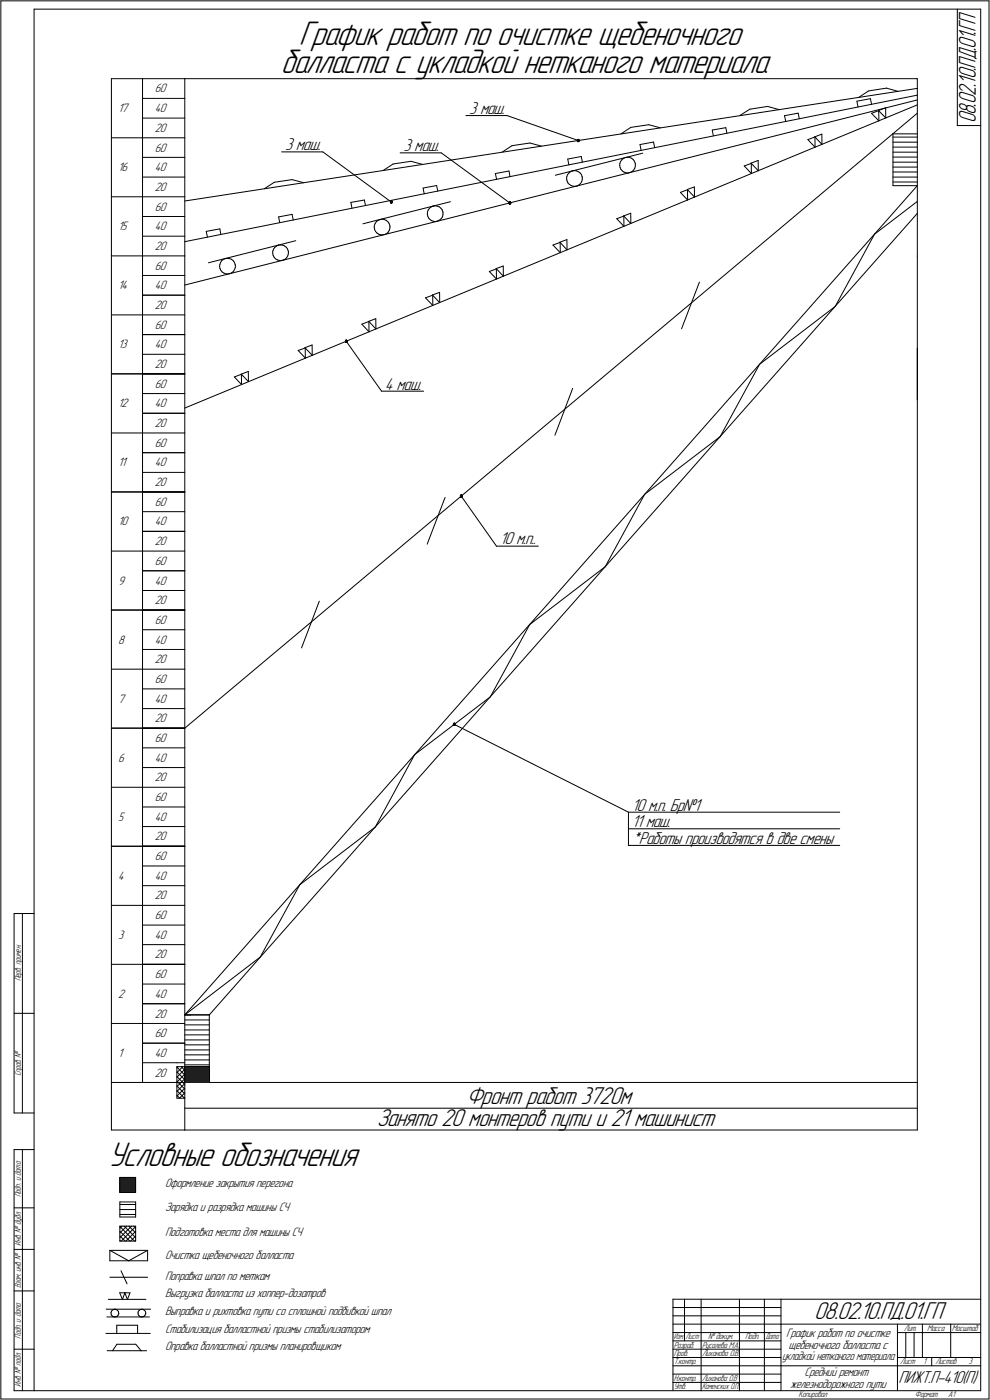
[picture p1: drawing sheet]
<svg xmlns="http://www.w3.org/2000/svg" width="595mm" height="842mm" viewBox="0 0 595 842" stroke-linecap="round" stroke-linejoin="round" font-family="sans-serif">
<g fill="#242424" stroke="#242424" stroke-width=".6">
<path d="M72 708h10zM72 708h10zM72 708h10zM72 708h10zM72 709h10zM72 709h10zM72 709h10zM72 709h10zM72 709h10zM72 709h10zM72 709h10zM72 709h10zM72 709h10zM72 709h10zM72 709h10zM72 710h10zM72 710h10zM72 710h10zM72 710h10zM72 710h10zM72 710h10zM72 710h10zM72 710h10zM72 710h10zM72 710h10zM72 710h10zM72 710h10zM72 711h10zM72 711h10zM72 711h10zM72 711h10zM72 711h10zM72 711h10zM72 711h10zM72 711h10zM72 711h10zM72 711h10zM72 711h10zM72 711h10zM72 712h10zM72 712h10zM72 712h10zM72 712h10zM72 712h10zM72 712h10zM72 712h10zM72 712h10zM72 712h10zM72 712h10zM72 712h10zM72 712h10zM72 713h10zM72 713h10zM72 713h10zM72 713h10zM72 713h10zM72 713h10zM72 713h10zM72 713h10zM72 713h10zM72 713h10zM72 713h10zM72 713h10zM72 714h10zM72 714h10zM72 714h10zM72 714h10zM72 714h10zM72 714h10zM72 714h10zM72 714h10zM72 714h10zM72 714h10zM72 714h10zM72 715h10zM72 715h10zM72 715h10zM72 715h10zM72 715h10zM72 715h10zM72 715h10zM72 715h10zM72 715h10zM72 715h10zM72 715h10zM72 715h10zM72 716h10zM72 716h10zM72 716h10zM72 716h10zM72 716h10zM72 716h10zM72 716h10zM72 716h10zM72 716h10zM72 716h10zM72 716h10zM72 716h10zM72 717h10zM72 717h10zM72 717h10zM72 717h10zM72 717h10zM72 717h10zM72 717h10zM72 717h10zM72 717h10z"/>
<path d="M111 642h15zM111 642h15zM111 642h15zM111 642h15zM111 642h15zM111 642h15zM111 642h15zM111 642h15zM111 642h15zM111 642h15zM111 642h15zM111 643h15zM111 643h15zM111 643h15zM111 643h15zM111 643h15zM111 643h15zM111 643h15zM111 643h15zM111 643h15zM111 643h15zM111 643h15zM111 643h15zM111 644h15zM111 644h15zM111 644h15zM111 644h15zM111 644h15zM111 644h15zM111 644h15zM111 644h15zM111 644h15zM111 644h15zM111 644h15zM111 644h15zM111 645h15zM111 645h15zM111 645h15zM111 645h15zM111 645h15zM111 645h15zM111 645h15zM111 645h15zM111 645h15zM111 645h15zM111 645h15zM111 645h15zM111 646h15zM111 646h15zM111 646h15zM111 646h15zM111 646h15zM111 646h15zM111 646h15zM111 646h15zM111 646h15zM111 646h15zM111 646h15zM111 647h15zM111 647h15zM111 647h15zM111 647h15zM111 647h15zM111 647h15zM111 647h15zM111 647h15zM111 647h15zM111 647h15zM111 647h15zM111 647h15zM111 648h15zM111 648h15zM111 648h15zM111 648h15zM111 648h15zM111 648h15zM111 648h15zM111 648h15zM111 648h15zM111 648h15zM111 648h15zM111 648h15zM111 649h15zM111 649h15zM111 649h15zM111 649h15zM111 649h15zM111 649h15zM111 649h15zM111 649h15zM111 649h15zM111 649h15zM111 649h15zM111 649h15zM111 650h15zM111 650h15zM111 650h15zM111 650h15zM111 650h15zM111 650h15zM111 650h15zM111 650h15zM111 650h15zM111 650h15zM111 650h15zM111 650h15zM111 651h15zM111 651h15zM111 651h15zM111 651h15zM111 651h15zM111 651h15z"/>
</g>
<g fill="none" stroke="#000" stroke-width=".6">
<path d="M1 1v841zM1 1h594zM20 6v831zM20 6h570zM575 6v70zM590 6v831zM595 1v841zM67 47v107zM67 47h19zM86 59h25zM86 47h25zM86 47v15z"/>
<path d="M111 47v107zM111 47h440zM516 59l6-4zM522 55l11-2zM523 59l1 4zM533 53l7 2zM551 47h.1M551 53v101zM551 47v6zM86 62v92zM86 71h25zM280 70h25z"/>
<path d="M305 70l43 14zM379 77l11-2zM390 75l7 2zM428 78l8-1zM428 78l1 4zM436 77l1 3zM445 70l6-4zM451 66l10-2zM461 64l7 2zM472 70l8-2zM472 70v3zM480 68v3z"/>
<path d="M515 61l8-2zM515 61l1 3zM524 68l4-1zM524 68l4 5zM528 66l4-1zM528 66l4 5zM528 67v6zM532 65v6zM575 76h15zM67 83h19zM86 95h25zM86 83h25z"/>
<path d="M169 91h25zM194 91l41 30zM236 99l11-2zM241 92h24zM247 97l7 2zM265 92l41 30zM302 92l6-4zM308 88l11-2zM319 86l6 2zM341 96l8-2zM341 96l1 3zM349 94l1 4z"/>
<path d="M373 100v1zM373 98v2zM373 97v1zM373 81l6-4zM374 96l1-1zM374 96l-1 1zM375 95h1zM376 95h1zM376 95l10-3zM377 95h1zM378 95h2zM380 95l1 1z"/>
<path d="M381 96v1zM381 97l1 1zM382 98v1zM382 100v1zM382 99v1zM385 87l8-2zM385 87v3zM393 85l1 4zM447 100l5-2zM447 100l5 4zM451 98l5-1zM451 98l5 5z"/>
<path d="M452 98v6zM456 97v6zM486 84l4-2zM486 84l4 5zM490 82l4-1zM490 82l4 5zM490 82v7zM494 81v6zM537 81h14zM537 81v31zM537 98h14zM537 94h14z"/>
<path d="M537 92h14zM537 88h14zM537 86h14zM537 82h14zM537 80l14-12zM67 118h19zM86 118h25zM86 107h25zM159 114l6-4zM165 110l11-2zM176 108l7 2zM230 103l6-4z"/>
<path d="M254 113l8-1zM254 113l1 4zM262 112l1 3zM298 104l8-1zM298 104l1 4zM306 103l1 3zM334 105l10-2zM341 108v1zM341 106v2zM341 109v1zM341 105v1zM341 110l1 1z"/>
<path d="M342 104l1-1zM342 104l-1 1zM342 111l1 1zM343 103h1zM343 112h2zM344 103h1zM344 103l32-8zM345 112h1zM345 103h2zM346 112h1zM347 103h1zM347 112l1-1z"/>
<path d="M348 103l1 1zM348 111l1-1zM349 104l1 1zM350 105v1zM350 109l-1 1zM350 106v1zM350 108v1zM350 107v1zM373 101v1zM373 102l1 1zM374 103l1 1zM375 104h1z"/>
<path d="M376 104h2zM378 104h1zM379 104l1-1zM380 103l1-1zM382 101l-1 1zM409 116l4-2zM409 116l4 4zM413 114l4-2zM413 114l4 5zM413 114v6zM417 112v7zM537 112h14z"/>
<path d="M537 109h14zM537 107h14zM537 103h14zM537 100h14zM551 112l-440 498zM86 130h25zM111 121l440-68zM124 139l8-1zM124 139l1 4zM132 138l1 3zM167 130l9-1zM167 130l1 4z"/>
<path d="M176 129v3zM211 122l8-2zM211 122l1 3zM218 135l11-3zM219 120l1 4zM225 137v1zM225 136v1zM225 138l1 1zM226 134l-1 2zM226 139l1 1zM226 133h1zM226 133v1z"/>
<path d="M227 133l1-1zM228 132h2zM229 132l31-8zM230 132h1zM231 132l1 1zM232 133h1zM233 133l1 1zM234 134v1zM234 139l-1 1zM234 135v1zM234 137v2zM234 136v1z"/>
<path d="M257 129v1zM257 128v1zM257 130l1 1zM257 126v2zM258 131v1zM258 125l1-1zM258 125l-1 1zM258 132l2 1zM259 124h1zM260 133h1zM260 124h2zM260 124l11-3z"/>
<path d="M261 133h1zM262 124h1zM262 133h1zM263 124h1zM263 133l1-1zM264 124l1 1zM264 132l1-1zM265 125l1 1zM266 126v1zM266 130l-1 1zM266 127v1zM266 129v1z"/>
<path d="M266 128v1zM371 132l4-2zM371 132l4 4zM375 130l4-2zM375 130l4 4zM375 130v6zM379 128v6zM551 128l-425 482zM67 154v497zM67 154h19zM86 154v71zM86 154h25z"/>
<path d="M86 142h25zM111 154v499zM111 145l440-88zM125 158l11-3zM132 159v1zM133 158l-1 1zM133 157l1-1zM133 157v1zM134 156h1zM135 156l2-1zM136 155l31-8zM137 155l1 1z"/>
<path d="M138 156h1zM139 156l1 1zM140 157l1 1zM141 158v1zM141 159v1zM141 160v1zM164 152v2zM164 151v1zM164 154l1 1zM165 150l-1 1zM165 155l1 1zM165 149l1-1z"/>
<path d="M165 149v1zM166 156h1zM166 148l1-1zM167 156l1 1zM167 147h2zM167 147l11-2zM168 157h1zM169 147h1zM169 157l1-1zM170 147l1 1zM170 156h1zM171 148l1 1z"/>
<path d="M172 149l1 1zM172 155l-1 1zM173 150v1zM173 154l-1 1zM173 151h.1M173 153v1zM173 151v2zM227 140l1 1zM228 141h1zM229 141h1zM230 141h1zM231 141l1-1z"/>
<path d="M232 140h1zM332 147l5-1zM332 147l5 5zM337 146l4-2zM337 146l4 4zM337 146v6zM341 144v6zM526 141l-24 43zM526 141l25-20zM551 154v526zM86 178h25zM86 166h25z"/>
<path d="M111 171l440-111zM132 160v2zM132 162l1 1zM133 163l1 1zM134 164h1zM135 164l1 1zM136 165h1zM137 165h1zM138 165l2-1zM140 164v-1zM141 162l-1 1zM141 161v1z"/>
<path d="M256 179l4-1zM256 179l4 5zM260 177l4-1zM260 177l4 5zM260 178v6zM264 176v6zM294 163l4-1zM294 163l4 5zM298 162l5-2zM298 162l5 4zM298 162v6zM303 160v6z"/>
<path d="M420 170l-10 28zM67 189h19zM86 189h25zM218 195l4-2zM218 195l4 5zM222 193l4-1zM222 193l4 5zM222 193v7zM226 192v6zM86 201h25zM86 213h25zM179 211l4-2z"/>
<path d="M179 211l5 4zM183 209l5-1zM183 209l5 5zM183 209l1 6zM188 208v6zM208 205l21 30zM457 219l-24 44zM457 219l45-35zM551 209v32zM67 225h44zM86 225h25zM86 225v71z"/>
<path d="M86 237h25zM141 227l4-2zM141 227l4 4zM145 225l4-2zM145 225l4 5zM145 225v6zM149 223v7zM229 235h26zM344 234l-10 28zM86 249h25zM111 245l440-182zM67 260h19z"/>
<path d="M86 272h25zM86 260h25zM67 296h44zM86 296h25zM86 296v71zM86 284h25zM268 299l-11 28zM277 298l21 31zM388 297l-24 44zM388 297l45-34zM86 320h25zM86 308h25z"/>
<path d="M67 331h19zM86 331h25zM298 329h26zM86 343h25zM86 355h25zM67 367h44zM86 367h25zM86 367v71zM86 379h25zM192 362l-11 28zM318 376l-23 43zM318 376l46-35z"/>
<path d="M86 391h25zM67 403h19zM86 414h25zM86 403h25zM67 438h44zM86 438h25zM86 438v71zM86 426h25zM111 438l426-358zM273 436l105 53zM86 450h25zM249 454l-23 43z"/>
<path d="M249 454l46-35zM67 474h19zM86 474h25zM86 462h25zM86 497h25zM86 485h25zM378 489v20zM378 489h127zM378 499h127zM67 509h44zM86 509h25zM86 509v71z"/>
<path d="M378 509h127zM86 533h25zM86 521h25zM180 532l-24 44zM180 532l46-35zM8 549v120zM8 549h12zM13 549v120zM67 545h19zM86 556h25zM86 545h25zM86 568h25z"/>
<path d="M67 580h44zM86 580v71zM86 580h25zM86 592h25zM8 610h12zM67 616h19zM86 604h25zM86 616h25zM111 620h15zM111 616h15zM111 613h15zM111 611h4z"/>
<path d="M111 610h15zM111 610l45-34zM126 610v32zM86 627h25zM86 639h20zM106 639h5zM111 638h15zM111 634h15zM111 632h15zM111 628h15zM111 626h15zM111 622h15z"/>
<path d="M67 651h44zM67 651v27zM106 642h5zM106 642v19zM106 659l5-4zM106 657l5-5zM106 654l3-3zM106 651l5-5zM106 648l5-5zM106 645l4-3zM106 642l5 5zM106 645l5 4z"/>
<path d="M106 648l4 3zM106 650l1 1zM106 653l5 5zM106 656l5 5zM106 659l2 2zM107 642h-1zM107 651l4 4zM109 651l2-2zM109 642l2 2zM110 651l1 1zM111 651h440zM111 642h15z"/>
<path d="M111 641h15zM111 653v27zM126 642v9zM8 669h12zM67 680h44zM67 678v2zM106 661h5zM108 661l3-4zM111 661v-1zM111 680h440zM111 667h440zM8 691v146z"/>
<path d="M8 691h12zM13 691v146zM72 717h10zM72 708h10zM72 708v9zM82 708v9zM8 727h12zM72 732h10zM72 723h10zM72 723v9zM72 738h10zM72 738v9z"/>
<path d="M72 731h10zM72 728h10zM72 724h10zM72 739l1-1zM72 738l9 9zM75 738l7 6zM77 738l5 4zM80 738l2 1zM82 723v9zM82 738v9zM82 738l-9 9zM8 752h12z"/>
<path d="M66 752h23zM66 758h23zM66 752v6zM66 752l11 6zM72 747h10zM72 744l7-6zM72 742l4-4zM72 741l6 6zM72 743l3 4zM72 746v1zM76 747l6-6zM77 758l12-6z"/>
<path d="M81 747h.1M82 743l-3 4zM89 752v6zM8 776h12zM66 768h23zM72 778h3zM72 778l2 4zM73 764l3 8zM75 778h3zM75 778l2 4zM75 778l-1 4zM78 778l-1 4z"/>
<path d="M64 787h5zM64 792h26zM65 782h23zM67 790v1zM67 791h.1M67 789v1zM67 791l1 1zM67 788h1zM67 788v1zM68 792h1zM68 788l1-1zM69 792h1z"/>
<path d="M69 787h16zM69 787l1 1zM70 792h.1M70 788h1zM70 797v5zM70 797h13zM71 788v1zM71 791l-1 1zM71 789v1zM71 790v1zM71 790h.1M83 797v5z"/>
<path d="M83 790v1zM83 791h.1M83 789v1zM83 791l1 1zM84 788h.1M84 788l-1 1zM84 792h1zM84 788l1-1zM85 792h1zM85 787h6zM85 787l1 1zM86 792h1z"/>
<path d="M86 788h1zM87 788v1zM87 791v1zM87 789l1 1zM88 790l-1 1zM88 790h.1M405 781h185zM405 791h64zM405 796h64zM405 781v56zM405 786h64zM411 781v26z"/>
<path d="M421 781v56zM444 781v56zM459 781v56zM469 781v56zM469 796h121zM539 796v41zM554 796v21zM571 796v21zM8 812h12zM64 802h26zM64 812h21zM70 809l-2 3z"/>
<path d="M70 809h12zM82 809l3 3zM85 812h3zM405 812h64zM405 817h64zM405 802h64zM405 807h64zM539 802h15zM539 817h51zM544 802v15zM549 802v15zM554 802h36z"/>
<path d="M560 817v5zM8 837h12zM20 837h570zM405 822h64zM405 827h64zM405 832h64zM469 822h70zM539 822h51zM1 842h594z"/>
</g>
<g fill="#000" stroke="#000" stroke-width=".6">
<path d="M347 84h1zM347 84h1zM347 84h1zM347 84h1zM347 84h1zM347 84h1zM347 84h1zM347 84h1zM347 84h1zM347 85h1zM347 85h1zM347 85h1zM347 85h1zM347 85h1zM347 85h1zM347 85h1zM347 85h1zM347 85h1z"/>
<path d="M235 121h1zM235 121h1zM235 121h1zM235 121h1zM235 121h1zM235 121h1zM235 121h1zM235 121h1zM235 121h1zM234 121h2zM235 122h1zM235 122h1zM235 122h1zM235 122h1zM235 122h1zM235 122h1zM235 122h1zM235 122h1z"/>
<path d="M306 121h1zM306 121h1zM306 121h1zM306 122h1zM306 122h1zM306 122h1zM306 122h1zM306 122h1zM306 122h1zM306 122h1zM306 122h1zM306 122h1zM306 122h1zM306 122h1zM306 123h1zM306 123h1zM306 123h1zM306 123h1z"/>
<path d="M208 205h1zM208 205h1zM208 205h1zM208 205h1zM208 205h1zM207 205h2zM207 205h2zM207 205h2zM207 205h2zM207 205h2zM207 205h2zM207 205h2zM207 206h2zM207 206h2zM208 206h1zM208 206h1zM208 206h1z"/>
<path d="M277 298h1zM277 298h1zM277 298h1zM277 298h1zM277 298h1zM277 298h1zM276 298h2zM277 298h1zM277 298h1zM277 299h1zM277 299h1zM277 299h1zM277 299h1zM277 299h1zM277 299h1zM277 299h1zM277 299h1z"/>
<path d="M273 435h1zM273 435h1zM272 435h2zM272 435h2zM272 435h2zM272 436h2zM272 436h2zM272 436h2zM272 436h2zM272 436h2zM272 436h2zM272 436h2zM272 436h2zM273 436h1zM273 436h1z"/>
</g>
<g font-size="21.8">
<text x="180" y="27">График работ по очистке щебеночного</text>
<text x="169" y="44">балласта с укладкой нетканого материала</text>
<text x="65" y="702">Условные обозначения</text>
</g>
<g font-size="15.6">
<text x="280" y="664">Фронт работ 3720м</text>
<text x="227" y="677">Занято 20 монтеров пути и 21 машинист</text>
<text x="489" y="793">08.02.10.ПД.01.ГП</text>
</g>
<text font-size="15.3" x="587" y="74" transform="rotate(-90 587 74)">08.02.10.ПД.01.ГП</text>
<g font-size="10.9">
<text x="282" y="69">3 маш.</text>
<text x="171" y="90">3 маш.</text>
<text x="243" y="91">3 маш.</text>
<text x="231" y="234">4 маш.</text>
<text x="300" y="327">10 м.п..</text>
<text x="380" y="488">10 м.п. Бр№1</text>
<text x="380" y="498">11 маш.</text>
<text x="380" y="508">*Работы производятся в две смены</text>
<text x="540" y="832">ПИЖТ.П-410(П)</text>
</g>
<g font-size="7.8">
<text x="93" y="56">60</text>
<text x="71" y="67">17</text>
<text x="93" y="67">40</text>
<text x="93" y="79">20</text>
<text x="93" y="91">60</text>
<text x="71" y="103">16</text>
<text x="93" y="103">40</text>
<text x="93" y="115">20</text>
<text x="93" y="127">60</text>
<text x="71" y="138">15</text>
<text x="93" y="138">40</text>
<text x="93" y="150">20</text>
<text x="93" y="162">60</text>
<text x="71" y="174">14</text>
<text x="93" y="174">40</text>
<text x="93" y="186">20</text>
<text x="93" y="198">60</text>
<text x="71" y="210">13</text>
<text x="93" y="210">40</text>
<text x="93" y="221">20</text>
<text x="93" y="233">60</text>
<text x="71" y="245">12</text>
<text x="93" y="245">40</text>
<text x="93" y="257">20</text>
<text x="93" y="269">60</text>
<text x="71" y="281">11</text>
<text x="93" y="281">40</text>
<text x="93" y="292">20</text>
<text x="93" y="304">60</text>
<text x="71" y="316">10</text>
<text x="93" y="316">40</text>
<text x="93" y="328">20</text>
<text x="93" y="340">60</text>
<text x="71" y="352">9</text>
<text x="93" y="352">40</text>
<text x="93" y="363">20</text>
<text x="93" y="375">60</text>
<text x="71" y="387">8</text>
<text x="93" y="387">40</text>
<text x="93" y="399">20</text>
<text x="93" y="411">60</text>
<text x="71" y="423">7</text>
<text x="93" y="423">40</text>
<text x="93" y="434">20</text>
<text x="93" y="446">60</text>
<text x="71" y="458">6</text>
<text x="93" y="458">40</text>
<text x="93" y="470">20</text>
<text x="93" y="482">60</text>
<text x="71" y="494">5</text>
<text x="93" y="494">40</text>
<text x="93" y="505">20</text>
<text x="93" y="517">60</text>
<text x="71" y="529">4</text>
<text x="93" y="529">40</text>
<text x="93" y="541">20</text>
<text x="93" y="553">60</text>
<text x="71" y="565">3</text>
<text x="93" y="565">40</text>
<text x="93" y="577">20</text>
<text x="93" y="588">60</text>
<text x="71" y="600">2</text>
<text x="93" y="600">40</text>
<text x="93" y="612">20</text>
<text x="93" y="624">60</text>
<text x="71" y="636">1</text>
<text x="93" y="636">40</text>
<text x="93" y="648">20</text>
<text x="99" y="714">Оформление закрытия перегона</text>
<text x="99" y="728">Зарядка и разрядка машины СЧ</text>
<text x="99" y="743">Подготовка места для машины СЧ</text>
<text x="99" y="757">Очистка щебеночного балласта</text>
<text x="99" y="770">Поправка шпал по меткам</text>
<text x="99" y="780">Выгрузка балласта из хоппер-дозатров</text>
<text x="99" y="791">Выправка и рихтовка пути со сплошной подбивкой шпал</text>
<text x="99" y="802">Стабилизация балластной призмы стабилизатором</text>
<text x="473" y="804">График работ по очистке</text>
<text x="99" y="812">Оправка балластной призмы планировщиком</text>
<text x="474" y="811">щебеночного балласта с</text>
<text x="484" y="828">Средний ремонт</text>
<text x="475" y="835">железнодорожного пути</text>
</g>
<text font-size="7.7" x="470" y="818">укладкой нетканого материала</text>
<g font-size="5.4">
<text x="13" y="590" transform="rotate(-90 13 590)">Перв. примен.</text>
<text x="13" y="647" transform="rotate(-90 13 647)">Справ. №</text>
<text x="13" y="720" transform="rotate(-90 13 720)">Подп. и дата</text>
<text x="13" y="749" transform="rotate(-90 13 749)">Инв. № дубл.</text>
<text x="13" y="775" transform="rotate(-90 13 775)">Взам. инв. №</text>
<text x="543" y="801">Лит.</text>
<text x="557" y="801">Масса</text>
<text x="572" y="801">Масштаб</text>
<text x="13" y="805" transform="rotate(-90 13 805)">Подп. и дата</text>
<text x="426" y="806">№ докум.</text>
<text x="448" y="806">Подп.</text>
<text x="405" y="811">Разраб.</text>
<text x="405" y="816">Пров.</text>
<text x="422" y="811">Русалева М.А.</text>
<text x="422" y="816">Лиханова О.В.</text>
<text x="405" y="821">Т.контр.</text>
<text x="541" y="821">Лист</text>
<text x="555" y="821">1</text>
<text x="562" y="821">Листов</text>
<text x="582" y="821">3</text>
<text x="405" y="831">Н.контр.</text>
<text x="422" y="831">Лиханова О.В</text>
<text x="13" y="834" transform="rotate(-90 13 834)">Инв. № подл.</text>
<text x="405" y="836">Утв.</text>
<text x="422" y="836">Каменских О.П.</text>
<text x="480" y="841">Копировал</text>
<text x="550" y="841">Формат</text>
<text x="570" y="841">A1</text>
</g>
<g font-size="5.3">
<text x="405" y="806">Изм.</text>
<text x="412" y="806">Лист</text>
<text x="460" y="806">Дата</text>
</g>
</svg>
